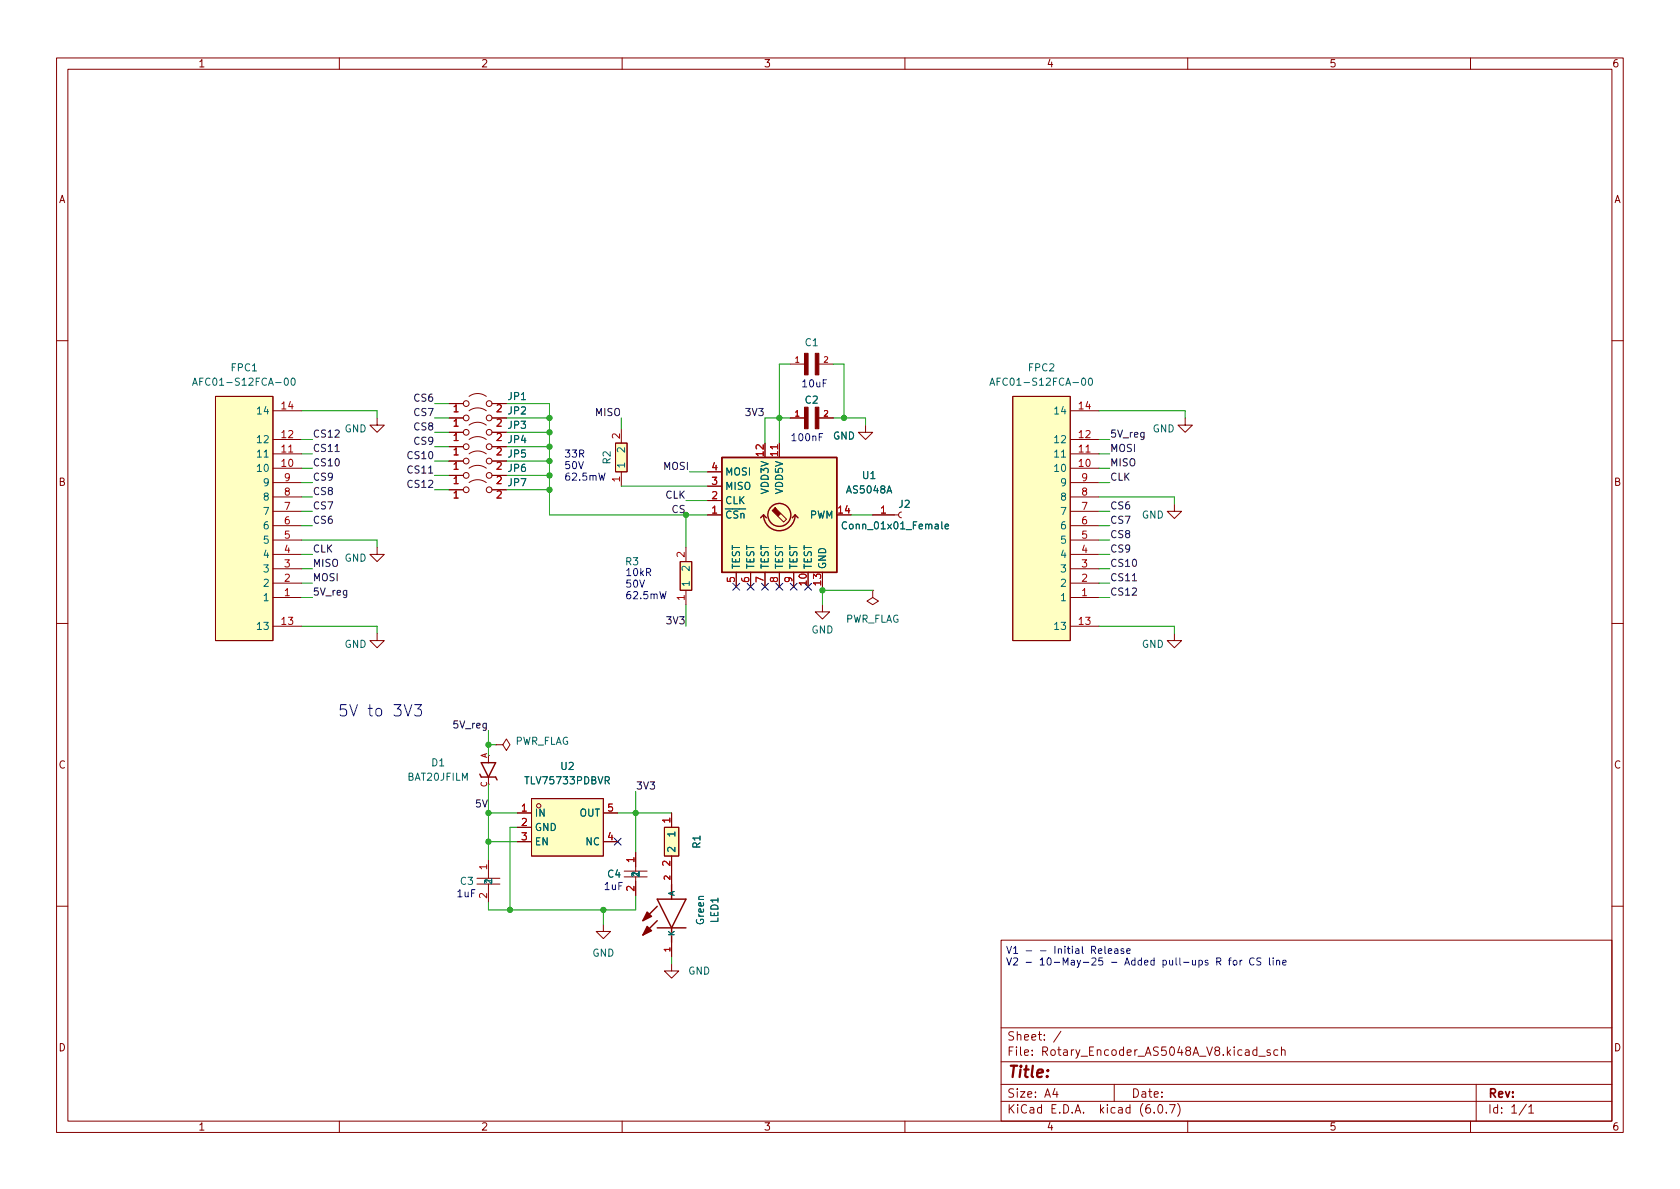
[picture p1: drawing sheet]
<svg xmlns="http://www.w3.org/2000/svg" width="297mm" height="210mm" viewBox="0 0 297 210" stroke-linecap="round" stroke-linejoin="round" font-family="sans-serif">
<g fill="none" stroke="#840000" stroke-width=".18">
<path d="M10 10.2h277v190.1h-277zM12 12.2h273v186.1h-273zM60 10.2v2M110 10.2v2M160 10.2v2M210 10.2v2M260 10.2v2M10 60.2h2M38.1 70.1h10.2v43.2h-10.2zM48.3 77.7h5M48.3 72.6h5M66.7 73.9v1.3h1.2l-1.2 1.2-1.3-1.2h1.3"/>
<path d="M79.4 73.9h2.5M79.4 71.4h2.5M79.4 76.4h2.5M79.4 79h2.5M82.9 72.6a2.54 2.54 0 0 1 3.1 0M82.9 70.1a2.54 2.54 0 0 1 3.1 0M82.9 75.2a2.54 2.54 0 0 1 3.1 0M82.9 77.7a2.54 2.54 0 0 1 3.1 0M87 73.9h2.5M87 71.4h2.5M87 76.4h2.5M87 79h2.5"/>
<path d="M108.8 78.4h2.1v5h-2.1zM109.9 75.8v2.6M137.8 78.4v2.5M139.7 73.9h2.5M139.7 64.4h2.5M144.8 73.9h2.5M144.8 64.4h2.5M153 75.2v1.2h1.3l-1.3 1.3-1.2-1.3h1.2M179.1 70.1h10.1v43.2h-10.1zM189.2 77.7h5.1M189.2 72.6h5.1M209.5 73.9v1.3h1.3l-1.3 1.2-1.2-1.2h1.2"/>
<path d="M285 60.2h2M48.3 82.8h5M48.3 80.3h5M48.3 98h5M48.3 95.5h5M48.3 93h5M48.3 90.4h5M48.3 87.9h5M48.3 85.3h5M66.7 96.8v1.2h1.2l-1.2 1.3-1.3-1.3h1.3M79.4 84.1h2.5M79.4 81.5h2.5"/>
<path d="M79.4 86.6h2.5M82.9 82.8a2.54 2.54 0 0 1 3.1 0M82.9 80.3a2.54 2.54 0 0 1 3.1 0M82.9 85.3a2.54 2.54 0 0 1 3.1 0M87 84.1h2.5M87 81.5h2.5M87 86.6h2.5M109.9 83.4v2.6M120.3 99.3h2v5.1h-2zM121.3 96.8v2.5M125.1 91.1h2.5M125.1 88.5h2.5"/>
<path d="M125.1 86h2.5M125.1 83.4h2.5M138 90.8l1.1 1-.5 .5-1.1-1M154.3 91.1h4.6M159.4 90.5l-.4 .2-.1 .4 .1 .3 .4 .2M189.2 82.8h5.1M189.2 80.3h5.1M189.2 98h5.1M189.2 95.5h5.1M189.2 93h5.1M189.2 90.4h5.1M189.2 87.9h5.1"/>
<path d="M189.2 85.3h5.1M207.6 89.1v1.3h1.3l-1.3 1.3-1.2-1.3h1.2M10 110.2h2M48.3 105.7h5M48.3 110.7h5M48.3 103.1h5M48.3 100.6h5M66.7 112v1.3h1.2l-1.2 1.2-1.3-1.2h1.3M121.3 104.4v2.5M130.2 101.2v2.6M132.7 101.2v2.6M135.3 101.2v2.6"/>
<path d="M137.8 101.2v2.6M140.3 101.2v2.6M145.4 106.9v1.3h1.3l-1.3 1.3-1.3-1.3h1.3M154.3 104.4v1.3l1 .6-1 .6-1-.6 1-.6M154.3 104.4h.1M189.2 105.7h5.1M189.2 110.7h5.1M189.2 103.1h5.1M189.2 100.6h5.1M207.6 112v1.3h1.3l-1.3 1.2-1.2-1.2h1.2M285 110.2h2M86.4 133.6v1.3"/>
<path d="M86.4 137.4v1.3M87.6 131.7h1.3l.6-1 .7 1-.7 1-.6-1M87.6 131.7h.1M84.3 155.3h4.1M84.3 156.3h4.1M86.4 152v3.3M86.4 157.1v2.5M91.4 143.8h2.6M91.4 146.3h2.6M91.4 148.8h2.6M94 141.2h12.7v10.2h-12.7zM106.7 143.8h2.5"/>
<path d="M106.7 148.8h2.5M110.4 154h4M110.4 155.1h4M112.4 150.7v3.3M112.4 155.8v2.6M117.5 146.3h2.5v5.1h-2.5zM118.7 143.8v2.5M118.7 151.4v5.1M10 160.2h2M106.7 163.4v1.3h1.2l-1.2 1.3-1.3-1.3h1.3M118.7 170.4v1.3h1.3l-1.3 1.3-1.2-1.3h1.2M118.7 166.6v2.6"/>
<path d="M177 166.3h108v32h-108zM285 160.2h2M60 198.3v2M110 198.3v2M160 198.3v2M177 194.8h108M177 191.8h108M177 187.8h108M177 181.8h108M186.5 192.5l-.4 1h1M186.9 193v1M187.6 182.4l-1.3 1.9"/>
<path d="M197 191.8v3M204.1 196.7v.1M204.9 195.4l.2-.1a.81 .81 0 0 1 .6 .7 .81 .81 0 0 1-.3 .8h-.2a.81 .81 0 0 1-.6-.6 .81 .81 0 0 1 .3-.8zM206.2 196.7v.1M206.8 195.3h1l-.7 1.5M208.2 195.1a1.72 1.72 0 0 1 0 2.3M210 198.3v2M222.2 185.7l-.4-.1-.3 .3v.4l.1 .3h.6M222.2 185.1v1.5M222.6 186.8h1.1M224.6 185.7l-.4-.1-.2 .2 .1 .3 .5 .1v.4h-.6M225.9 185.7l-.4-.1-.3 .3v.4l.2 .3h.5"/>
<path d="M226.6 185.8l.2-.2 .3 .1 .1 .9M226.6 185.1v1.5M260 198.3v2M261 191.8v6.5M269.9 195.3l-1.3 1.9M270.3 195.8l.4-.5v1.5M270.3 196.8h.9"/>
<circle cx="82.4" cy="73.9" r=".51"/>
<circle cx="82.4" cy="79" r=".51"/>
<circle cx="82.4" cy="71.4" r=".51"/>
<circle cx="82.4" cy="76.4" r=".51"/>
<circle cx="86.5" cy="73.9" r=".51"/>
<circle cx="86.5" cy="79" r=".51"/>
<circle cx="86.5" cy="76.4" r=".51"/>
<circle cx="86.5" cy="71.4" r=".51"/>
<circle cx="82.4" cy="84.1" r=".51"/>
<circle cx="82.4" cy="81.5" r=".51"/>
<circle cx="82.4" cy="86.6" r=".51"/>
<circle cx="86.5" cy="81.5" r=".51"/>
<circle cx="86.5" cy="86.6" r=".51"/>
<circle cx="86.5" cy="84.1" r=".51"/>
<circle cx="95.3" cy="142.5" r=".38"/>
</g>
<g fill="none" stroke="#840000" stroke-width=".25">
<path d="M127.6 80.9h20.4v20.3h-20.4zM135 91.1a2.79 2.79 0 0 0 2.8 2.7 2.79 2.79 0 0 0 2.8-2.7M135 91.1l-.5 .5M135 91.1l.5 .5M140.6 91.1l-.5 .5M140.6 91.1l.5 .5M84.8 136.9l.3 .5h2.5l.3 .5M85.1 134.9h2.5l-1.2 2.5zM116.2 159h5.1l-2.6 5.1zM118.7 156.5v2.5M116.2 164.1h5.1M116.2 162.8l-2.5 2.5"/>
<path d="M116.2 160.3l-2.5 2.5M118.7 164.1v2.5"/>
<circle cx="137.8" cy="91.1" r="2.03"/>
</g>
<g fill="#840000" stroke="#840000" stroke-width=".25">
<path d="M114.4 163.8l.8 .8-1.5 .7z"/>
<path d="M114.4 161.3l.8 .7-1.5 .8z"/>
</g>
<path d="M34 68.1l.5-1.2 .4 1.2M34.2 67.8h.6M51.6 67l.2-.1a.68 .68 0 0 1 .4 .6 .68 .68 0 0 1-.4 .6l-.2-.1-.1-.4zM175 68.1l.4-1.2 .5 1.2M175.1 67.8h.6M192.6 67l.1-.1a.68 .68 0 0 1 .5 .6 .68 .68 0 0 1-.5 .6l-.1-.1-.2-.4zM149.7 92.4a.6 .6 0 0 0-.8 .4 .6 .6 0 0 0 .6 .7l.2-.1M167.1 93.1l.6-.1v-.3h-.4l-.2 .2 .1 .6h.5" fill="none" stroke="#006464" stroke-width=".18"/>
<g fill="#ffffc2" stroke="#ffffc2" stroke-width=".18">
<path d="M38.1 70.1h10.2v43.2h-10.2z"/>
<path d="M94 141.2h12.7v10.2h-12.7z"/>
<path d="M117.5 146.3h2.5v5.1h-2.5z"/>
<path d="M179.1 70.1h10.1v43.2h-10.1z"/>
<path d="M120.3 99.3h2v5.1h-2z"/>
<path d="M127.6 80.9h20.4v20.3h-20.4z"/>
<path d="M108.8 78.4h2.1v5h-2.1z"/>
</g>
<g fill="#840000" stroke="#840000" stroke-width=".18">
<path d="M142.2 72h.7v3.8h-.7z"/>
<path d="M144.1 72h.7v3.8h-.7z"/>
<path d="M137 89.8l1 1-.5 .5-1-1 .5-.5 .2 .1z"/>
<path d="M142.2 62.5h.7v3.8h-.7z"/>
<path d="M144.1 62.5h.7v3.8h-.7z"/>
</g>
<path d="M59.3 79.8h.7M200.2 102.7h.7" fill="none" stroke="#0f0f0f" stroke-width=".18"/>
<g fill="none" stroke="#0000c2" stroke-width=".18">
<path d="M145.5 76.7h-.6v1.2M105.9 83.7l.3 1.2 .2-.9 .3 .9 .3-1.2M116.7 104.6l.3 1.3 .2-.9 .3 .9 .3-1.3M71.5 124.6l.6 2 .7-2M73.3 124.6h1.2l-.6 .8a.54 .54 0 0 1 .6 .3v.5l-.2 .3-.7 .1-.3-.2M194.2 168.2l.6-.1-.1-.3h-.3l-.2 .1 .1 .6h.4M195.4 167.3v1.1l.1 .2M196 168.2l.6-.1-.1-.3h-.4l-.1 .1v.6h.5M197.1 167.8h.5l.1 .8M197.7 168.1h-.5l-.2 .2 .2 .3 .5-.1M198.7 167.8h-.3l-.2 .1 .1 .2 .4 .1v.3h-.5M199.2 168.2l.6-.1v-.3h-.4l-.2 .1 .1 .6h.5"/>
<path d="M215.1 170h.6l.2-.2-.1-.3-.7-.1v1.3M215.4 170l.5 .7M217.2 169.8h.5M217.7 169.4l-.3 .2v1.1M218.2 169.9l.3-.1 .2 .2v.4l-.2 .3-.3-.1-.2-.2zM219.2 169.8v.9M219.6 169.8l-.4 .2M221.7 169.5a.6 .6 0 0 0-.8 .4 .6 .6 0 0 0 .6 .8l.2-.2M222.9 169.4h-.5l-.1 .1v.4l.5 .2 .1 .3-.2 .3-.5-.1M224.4 169.4v1.1l.2 .2M225.1 169.4v.1M225.1 169.8v.9"/>
<path d="M225.7 169.9l.2-.1 .3 .1 .1 .8M225.7 169.8v.9M226.8 170.2l.6-.1-.1-.2-.3-.1-.2 .2 .1 .6h.4"/>
</g>
<g fill="none" stroke="#009600" stroke-width=".18">
<path d="M53.3 72.6h13.4v1.3M53.3 77.7h1.9M76.8 73.9h2.6M76.8 71.4h2.6M76.8 76.4h2.6M76.8 79h2.6M89.5 73.9h7.7M89.5 71.4h7.7v19.7h27.9M89.5 76.4h7.7M89.5 79h7.7M109.9 73.9v1.9M139.7 73.9h-4.4v4.5"/>
<path d="M139.7 64.4h-1.9v14M147.3 73.9h5.7v1.3M147.3 64.4h1.9v9.5M194.3 72.6h15.2v1.3M194.3 77.7h1.9M53.3 95.5h13.4v1.3M53.3 93h1.9M53.3 90.4h1.9M53.3 98h1.9M53.3 87.9h1.9M53.3 80.3h1.9M53.3 82.8h1.9"/>
<path d="M53.3 85.3h1.9M76.8 84.1h2.6M76.8 81.5h2.6M76.8 86.6h2.6M89.5 84.1h7.7M89.5 81.5h7.7M89.5 86.6h7.7M109.9 86h15.2M121.3 91.1v5.7M121.3 88.5h3.8M121.9 83.4h3.2M150.5 91.1h3.8"/>
<path d="M194.3 93h1.9M194.3 90.4h1.9M194.3 98h1.9M194.3 95.5h1.9M194.3 87.9h13.3v1.2M194.3 80.3h1.9M194.3 82.8h1.9M194.3 85.3h1.9M53.3 110.7h13.4v1.3M53.3 100.6h1.9M53.3 103.1h1.9M53.3 105.7h1.9"/>
<path d="M121.3 106.9v3.8M145.4 103.8v3.1M145.4 104.4h8.9M194.3 110.7h13.3v1.3M194.3 100.6h1.9M194.3 103.1h1.9M194.3 105.7h1.9M86.4 129.2v4.4M86.4 138.7v13.3M86.4 131.7h1.2M112.4 139.9v10.8M86.4 143.8h5"/>
<path d="M86.4 148.8h5M91.4 146.3h-1.2v14.6M109.2 143.8h9.5M112.4 158.4v2.5h-26v-1.3M106.7 160.9v2.5M118.7 169.2v1.2"/>
</g>
<g fill="none" stroke="#000084" stroke-width=".18">
<path d="M129.6 103.1l1.2 1.3M130.8 103.1l-1.2 1.3M132.1 103.1l1.2 1.3M133.3 103.1l-1.2 1.3M134.6 103.1l1.3 1.3M135.9 103.1l-1.3 1.3M137.2 103.1l1.2 1.3M138.4 103.1l-1.2 1.3M139.7 103.1l1.2 1.3M140.9 103.1l-1.2 1.3M142.3 103.1l1.2 1.3M143.5 103.1l-1.2 1.3"/>
<path d="M108.6 148.2l1.2 1.2M109.8 148.2l-1.2 1.2"/>
</g>
<g fill="#009600" stroke="#009600" stroke-width=".18">
<circle cx="86.4" cy="143.8" r=".46"/>
<circle cx="112.4" cy="143.8" r=".46"/>
<circle cx="86.4" cy="148.8" r=".46"/>
<circle cx="90.2" cy="160.9" r=".46"/>
<circle cx="106.7" cy="160.9" r=".46"/>
<circle cx="86.4" cy="131.7" r=".46"/>
<circle cx="149.2" cy="73.9" r=".46"/>
<circle cx="145.4" cy="104.4" r=".46"/>
<circle cx="121.3" cy="91.1" r=".46"/>
<circle cx="137.8" cy="73.9" r=".46"/>
<circle cx="97.2" cy="76.4" r=".46"/>
<circle cx="97.2" cy="86.6" r=".46"/>
<circle cx="97.2" cy="84.1" r=".46"/>
<circle cx="97.2" cy="81.5" r=".46"/>
<circle cx="97.2" cy="79" r=".46"/>
<circle cx="97.2" cy="73.9" r=".46"/>
</g>
<text font-size="2.8" fill="#0000c2" x="59.7" y="126.7">5V to 3V3</text>
<text font-size="2.8" fill="#840000" x="178" y="190.6">Title:</text>
<g font-size="2.1" fill="#840000">
<text x="178" y="184">Sheet: /</text>
<text x="178" y="186.7">File: Rotary_Encoder_AS5048A_V8.kicad_sch</text>
<text x="178" y="196.9">KiCad E.D.A. kicad (6.0.7)</text>
<text x="178" y="194.1">Size: A4</text>
<text x="200" y="194.1">Date:</text>
<text x="263" y="194.1">Rev:</text>
<text x="263" y="196.9">Id: 1/1</text>
</g>
<g font-size="1.8" fill="#840000">
<text x="35" y="11.9">1</text>
<text x="85" y="11.9">2</text>
<text x="135" y="11.9">3</text>
<text x="185" y="11.9">4</text>
<text x="235" y="11.9">5</text>
<text x="285" y="11.9">6</text>
<text x="10.3" y="35.9">A</text>
<text x="285.3" y="35.9">A</text>
<text x="10.3" y="85.9">B</text>
<text x="285.3" y="85.9">B</text>
<text x="10.3" y="135.9">C</text>
<text x="285.3" y="135.9">C</text>
<text x="10.3" y="185.9">D</text>
<text x="285.3" y="185.9">D</text>
<text x="35" y="199.9">1</text>
<text x="85" y="199.9">2</text>
<text x="135" y="199.9">3</text>
<text x="185" y="199.9">4</text>
<text x="235" y="199.9">5</text>
<text x="285" y="199.9">6</text>
</g>
<g font-size="1.8" fill="#006464">
<text x="40.9" y="65.7">FPC1</text>
<text x="142.4" y="61.2">C1</text>
<text x="181.9" y="65.7">FPC2</text>
<text x="35.4" y="68.2">AFC01-S12FCA-00</text>
<text x="89.9" y="70.7">JP1</text>
<text x="142.4" y="71.4">C2</text>
<text x="176.4" y="68.2">AFC01-S12FCA-00</text>
<text x="45.8" y="73.3">14</text>
<text x="60.9" y="76.4">GND</text>
<text x="87.8" y="75.4">2 JP3</text>
<text x="87.8" y="78">2 JP4</text>
<text x="147.3" y="77.7">GND</text>
<text x="186.8" y="73.3">14</text>
<text x="203.8" y="76.4">GND</text>
<text x="45.8" y="83.4">10</text>
<text x="45.8" y="80.9">11</text>
<text x="45.8" y="78.4">12</text>
<text x="87.8" y="83.1">2 JP6</text>
<text x="107.9" y="82" transform="rotate(-90 107.9 82)">R2</text>
<text x="110.5" y="82.9" transform="rotate(-90 110.5 82.9)">1</text>
<text x="110.5" y="79.8" transform="rotate(-90 110.5 79.8)">2</text>
<text x="186.8" y="83.4">10</text>
<text x="186.8" y="80.9">11</text>
<text x="186.8" y="78.4">12</text>
<text x="46.8" y="88.5">8</text>
<text x="46.8" y="86">9</text>
<text x="128.1" y="89.1">CLK</text>
<text x="128.1" y="86.6">MISO</text>
<text x="128.1" y="84.1">MOSI</text>
<text x="135.9" y="87.3" transform="rotate(-90 135.9 87.3)">VDD3V</text>
<text x="138.4" y="87.3" transform="rotate(-90 138.4 87.3)">VDD5V</text>
<text x="149.8" y="87.2">AS5048A</text>
<text x="152.5" y="84.7">U1</text>
<text x="158.9" y="89.8">J2</text>
<text x="187.7" y="88.5">8</text>
<text x="187.7" y="86">9</text>
<text x="46.8" y="93.6">6</text>
<text x="46.8" y="91.1">7</text>
<text x="128.1" y="91.7">~{CSn}</text>
<text x="143.1" y="91.7">PWM</text>
<text x="149.6" y="93.6">Conn_01x01_Female</text>
<text x="187.7" y="93.6">6</text>
<text x="187.7" y="91.1">7</text>
<text x="201.9" y="91.7">GND</text>
<text x="46.8" y="101.2">3</text>
<text x="46.8" y="98.7">4</text>
<text x="46.8" y="96.1">5</text>
<text x="60.9" y="99.3">GND</text>
<text x="110.6" y="99.9">R3</text>
<text x="121.9" y="100.8" transform="rotate(-90 121.9 100.8)">2</text>
<text x="130.8" y="100.7" transform="rotate(-90 130.8 100.7)">TEST</text>
<text x="133.3" y="100.7" transform="rotate(-90 133.3 100.7)">TEST</text>
<text x="135.9" y="100.7" transform="rotate(-90 135.9 100.7)">TEST</text>
<text x="138.4" y="100.7" transform="rotate(-90 138.4 100.7)">TEST</text>
<text x="141" y="100.7" transform="rotate(-90 141 100.7)">TEST</text>
<text x="143.5" y="100.7" transform="rotate(-90 143.5 100.7)">TEST</text>
<text x="146" y="100.7" transform="rotate(-90 146 100.7)">GND</text>
<text x="187.7" y="101.2">3</text>
<text x="187.7" y="98.7">4</text>
<text x="187.7" y="96.1">5</text>
<text x="46.8" y="106.3">1</text>
<text x="46.8" y="103.8">2</text>
<text x="121.9" y="103.9" transform="rotate(-90 121.9 103.9)">1</text>
<text x="187.7" y="106.3">1</text>
<text x="187.7" y="103.8">2</text>
<text x="45.8" y="111.4">13</text>
<text x="143.4" y="112">GND</text>
<text x="149.3" y="110.1">PWR_FLAG</text>
<text x="186.8" y="111.4">13</text>
<text x="60.9" y="114.5">GND</text>
<text x="201.9" y="114.5">GND</text>
<text x="90.9" y="131.7">PWR_FLAG</text>
<text x="76.3" y="135.5">D1</text>
<text x="99.2" y="136.1">U2</text>
<text x="72.1" y="138">BAT20JFILM</text>
<text x="93.1" y="138.7">TLV75733PDBVR</text>
<text x="94.5" y="144.4">IN</text>
<text x="94.5" y="146.9">GND</text>
<text x="94.5" y="149.5">EN</text>
<text x="102.4" y="144.4">OUT</text>
<text x="103.6" y="149.5">NC</text>
<text x="119.4" y="147.8" transform="rotate(-90 119.4 147.8)">1</text>
<text x="123.8" y="150" transform="rotate(-90 123.8 150)">R1</text>
<text x="107.5" y="155.2">C4</text>
<text x="113" y="155.3" transform="rotate(-90 113 155.3)">21</text>
<text x="119.4" y="150.9" transform="rotate(-90 119.4 150.9)">2</text>
<text x="81.4" y="156.5">C3</text>
<text x="87" y="156.6" transform="rotate(-90 87 156.6)">21</text>
<text x="124.5" y="163.5" transform="rotate(-90 124.5 163.5)">Green</text>
<text x="127" y="163.2" transform="rotate(-90 127 163.2)">LED1</text>
<text x="104.7" y="169.2">GND</text>
<text x="121.7" y="172.3">GND</text>
</g>
<g font-size="1.8" fill="#0f0f0f">
<text x="73.4" y="71">CS6</text>
<text x="55.2" y="77.4">CS12</text>
<text x="73.4" y="73.6">CS7</text>
<text x="73.4" y="76.1">CS8</text>
<text x="105.3" y="73.6">MISO</text>
<text x="132.1" y="73.6">3V3</text>
<text x="196.2" y="77.4">5V_reg</text>
<text x="55.2" y="82.4">CS10</text>
<text x="55.2" y="79.9">CS11</text>
<text x="72.4" y="83.7">CS11</text>
<text x="72.4" y="81.2">CS10</text>
<text x="73.4" y="78.6">CS9</text>
<text x="117.4" y="83.1">MOSI</text>
<text x="196.2" y="82.4">MISO</text>
<text x="196.2" y="79.9">MOSI</text>
<text x="55.2" y="85">CS9</text>
<text x="55.2" y="87.5">CS8</text>
<text x="72.4" y="86.3">CS12</text>
<text x="117.7" y="88.2">CLK</text>
<text x="196.2" y="85">CLK</text>
<text x="55.2" y="90.1">CS7</text>
<text x="55.2" y="92.6">CS6</text>
<text x="118.8" y="90.7">CS</text>
<text x="196.2" y="95.1">CS8</text>
<text x="196.2" y="92.6">CS7</text>
<text x="196.2" y="90.1">CS6</text>
<text x="55.2" y="100.2">MISO</text>
<text x="55.2" y="97.7">CLK</text>
<text x="196.2" y="100.2">CS10</text>
<text x="196.2" y="97.7">CS9</text>
<text x="55.2" y="102.8">MOSI</text>
<text x="55.2" y="105.3">5V_reg</text>
<text x="196.2" y="105.3">CS12</text>
<text x="196.2" y="102.8">CS11</text>
<text x="118.1" y="110.4">3V3</text>
<text x="80.5" y="128.8">5V_reg</text>
<text x="84.2" y="142.8">5V</text>
<text x="112.4" y="139.6">3V3</text>
</g>
<g font-size="1.8" fill="#0000c2">
<text x="141.6" y="68.5">10uF</text>
<text x="99.7" y="80.9">33R</text>
<text x="99.7" y="82.9">50V</text>
<text x="139.7" y="78">100nF</text>
<text x="99.7" y="85">62.5mW</text>
<text x="110.5" y="101.9">10kR</text>
<text x="110.5" y="103.9">50V</text>
<text x="110.5" y="105.9">62.5mW</text>
<text x="80.6" y="158.6">1uF</text>
<text x="106.7" y="157.4">1uF</text>
<text x="177.8" y="168.7">V1 - - Initial Release</text>
<text x="177.8" y="170.7">V2 - 10-May-25 - Added pull-ups R for CS line</text>
</g>
<g font-size="1.8" fill="#a90000">
<text x="49.8" y="77.5">12</text>
<text x="49.8" y="72.4">14</text>
<text x="80.2" y="75.4">1</text>
<text x="80.2" y="72.9">1</text>
<text x="80.2" y="78">1</text>
<text x="87.8" y="72.9">2 JP2</text>
<text x="109.6" y="77.6" transform="rotate(-90 109.6 77.6)">2</text>
<text x="190.8" y="77.5">12</text>
<text x="190.8" y="72.4">14</text>
<text x="49.8" y="82.5">10</text>
<text x="49.8" y="80">11</text>
<text x="80.2" y="83.1">1</text>
<text x="80.2" y="80.5">1</text>
<text x="87.8" y="80.5">2 JP5</text>
<text x="125.9" y="83.2">4</text>
<text x="135" y="80.6" transform="rotate(-90 135 80.6)">12</text>
<text x="137.5" y="80.6" transform="rotate(-90 137.5 80.6)">11</text>
<text x="190.8" y="82.5">10</text>
<text x="190.8" y="80">11</text>
<text x="50.3" y="87.6">8</text>
<text x="50.3" y="85.1">9</text>
<text x="80.2" y="85.6">1</text>
<text x="80.2" y="88.1">1</text>
<text x="87.8" y="85.6">2 JP7</text>
<text x="87.8" y="88.1">2</text>
<text x="109.6" y="85.2" transform="rotate(-90 109.6 85.2)">1</text>
<text x="125.9" y="88.3">2</text>
<text x="125.9" y="85.7">3</text>
<text x="191.3" y="87.6">8</text>
<text x="191.3" y="85.1">9</text>
<text x="50.3" y="95.2">5</text>
<text x="50.3" y="92.7">6</text>
<text x="50.3" y="90.2">7</text>
<text x="125.9" y="90.8">1</text>
<text x="148.2" y="90.8">14</text>
<text x="155.7" y="90.8">1</text>
<text x="191.3" y="95.2">5</text>
<text x="191.3" y="92.7">6</text>
<text x="191.3" y="90.2">7</text>
<text x="50.3" y="100.3">3</text>
<text x="50.3" y="97.8">4</text>
<text x="121" y="98.5" transform="rotate(-90 121 98.5)">2</text>
<text x="191.3" y="100.3">3</text>
<text x="191.3" y="97.8">4</text>
<text x="50.3" y="105.4">1</text>
<text x="50.3" y="102.9">2</text>
<text x="121" y="106.2" transform="rotate(-90 121 106.2)">1</text>
<text x="129.9" y="103" transform="rotate(-90 129.9 103)">5</text>
<text x="132.5" y="103" transform="rotate(-90 132.5 103)">6</text>
<text x="135" y="103" transform="rotate(-90 135 103)">7</text>
<text x="137.5" y="103" transform="rotate(-90 137.5 103)">8</text>
<text x="140.1" y="103" transform="rotate(-90 140.1 103)">9</text>
<text x="142.6" y="103.5" transform="rotate(-90 142.6 103.5)">10</text>
<text x="145.2" y="103.5" transform="rotate(-90 145.2 103.5)">13</text>
<text x="191.3" y="105.4">1</text>
<text x="191.3" y="102.9">2</text>
<text x="49.8" y="110.5">13</text>
<text x="190.8" y="110.5">13</text>
<text x="92.2" y="143.5">1</text>
<text x="107.5" y="143.5">5</text>
<text x="92.2" y="146">2</text>
<text x="92.2" y="148.6">3</text>
<text x="107.5" y="148.6">4</text>
<text x="118.5" y="145.5" transform="rotate(-90 118.5 145.5)">1</text>
<text x="86.1" y="153.8" transform="rotate(-90 86.1 153.8)">1</text>
<text x="112.1" y="152.5" transform="rotate(-90 112.1 152.5)">1</text>
<text x="118.5" y="153.1" transform="rotate(-90 118.5 153.1)">2</text>
<text x="86.1" y="158.9" transform="rotate(-90 86.1 158.9)">2</text>
<text x="112.1" y="157.6" transform="rotate(-90 112.1 157.6)">2</text>
</g>
<g font-size="1.4" fill="#a90000">
<text x="140.6" y="64.1">1</text>
<text x="145.7" y="64.1">2</text>
<text x="140.6" y="73.7">1</text>
<text x="145.7" y="73.7">2</text>
<text x="86.1" y="134.1" transform="rotate(-90 86.1 134.1)">A</text>
<text x="86.1" y="139.2" transform="rotate(-90 86.1 139.2)">C</text>
<text x="118.5" y="155.6" transform="rotate(-90 118.5 155.6)">2</text>
<text x="118.5" y="168.3" transform="rotate(-90 118.5 168.3)">1</text>
</g>
<g font-size="1.4" fill="#006464">
<text x="119.3" y="158.5" transform="rotate(-90 119.3 158.5)">A</text>
<text x="119.3" y="165.6" transform="rotate(-90 119.3 165.6)">K</text>
</g>
</svg>
